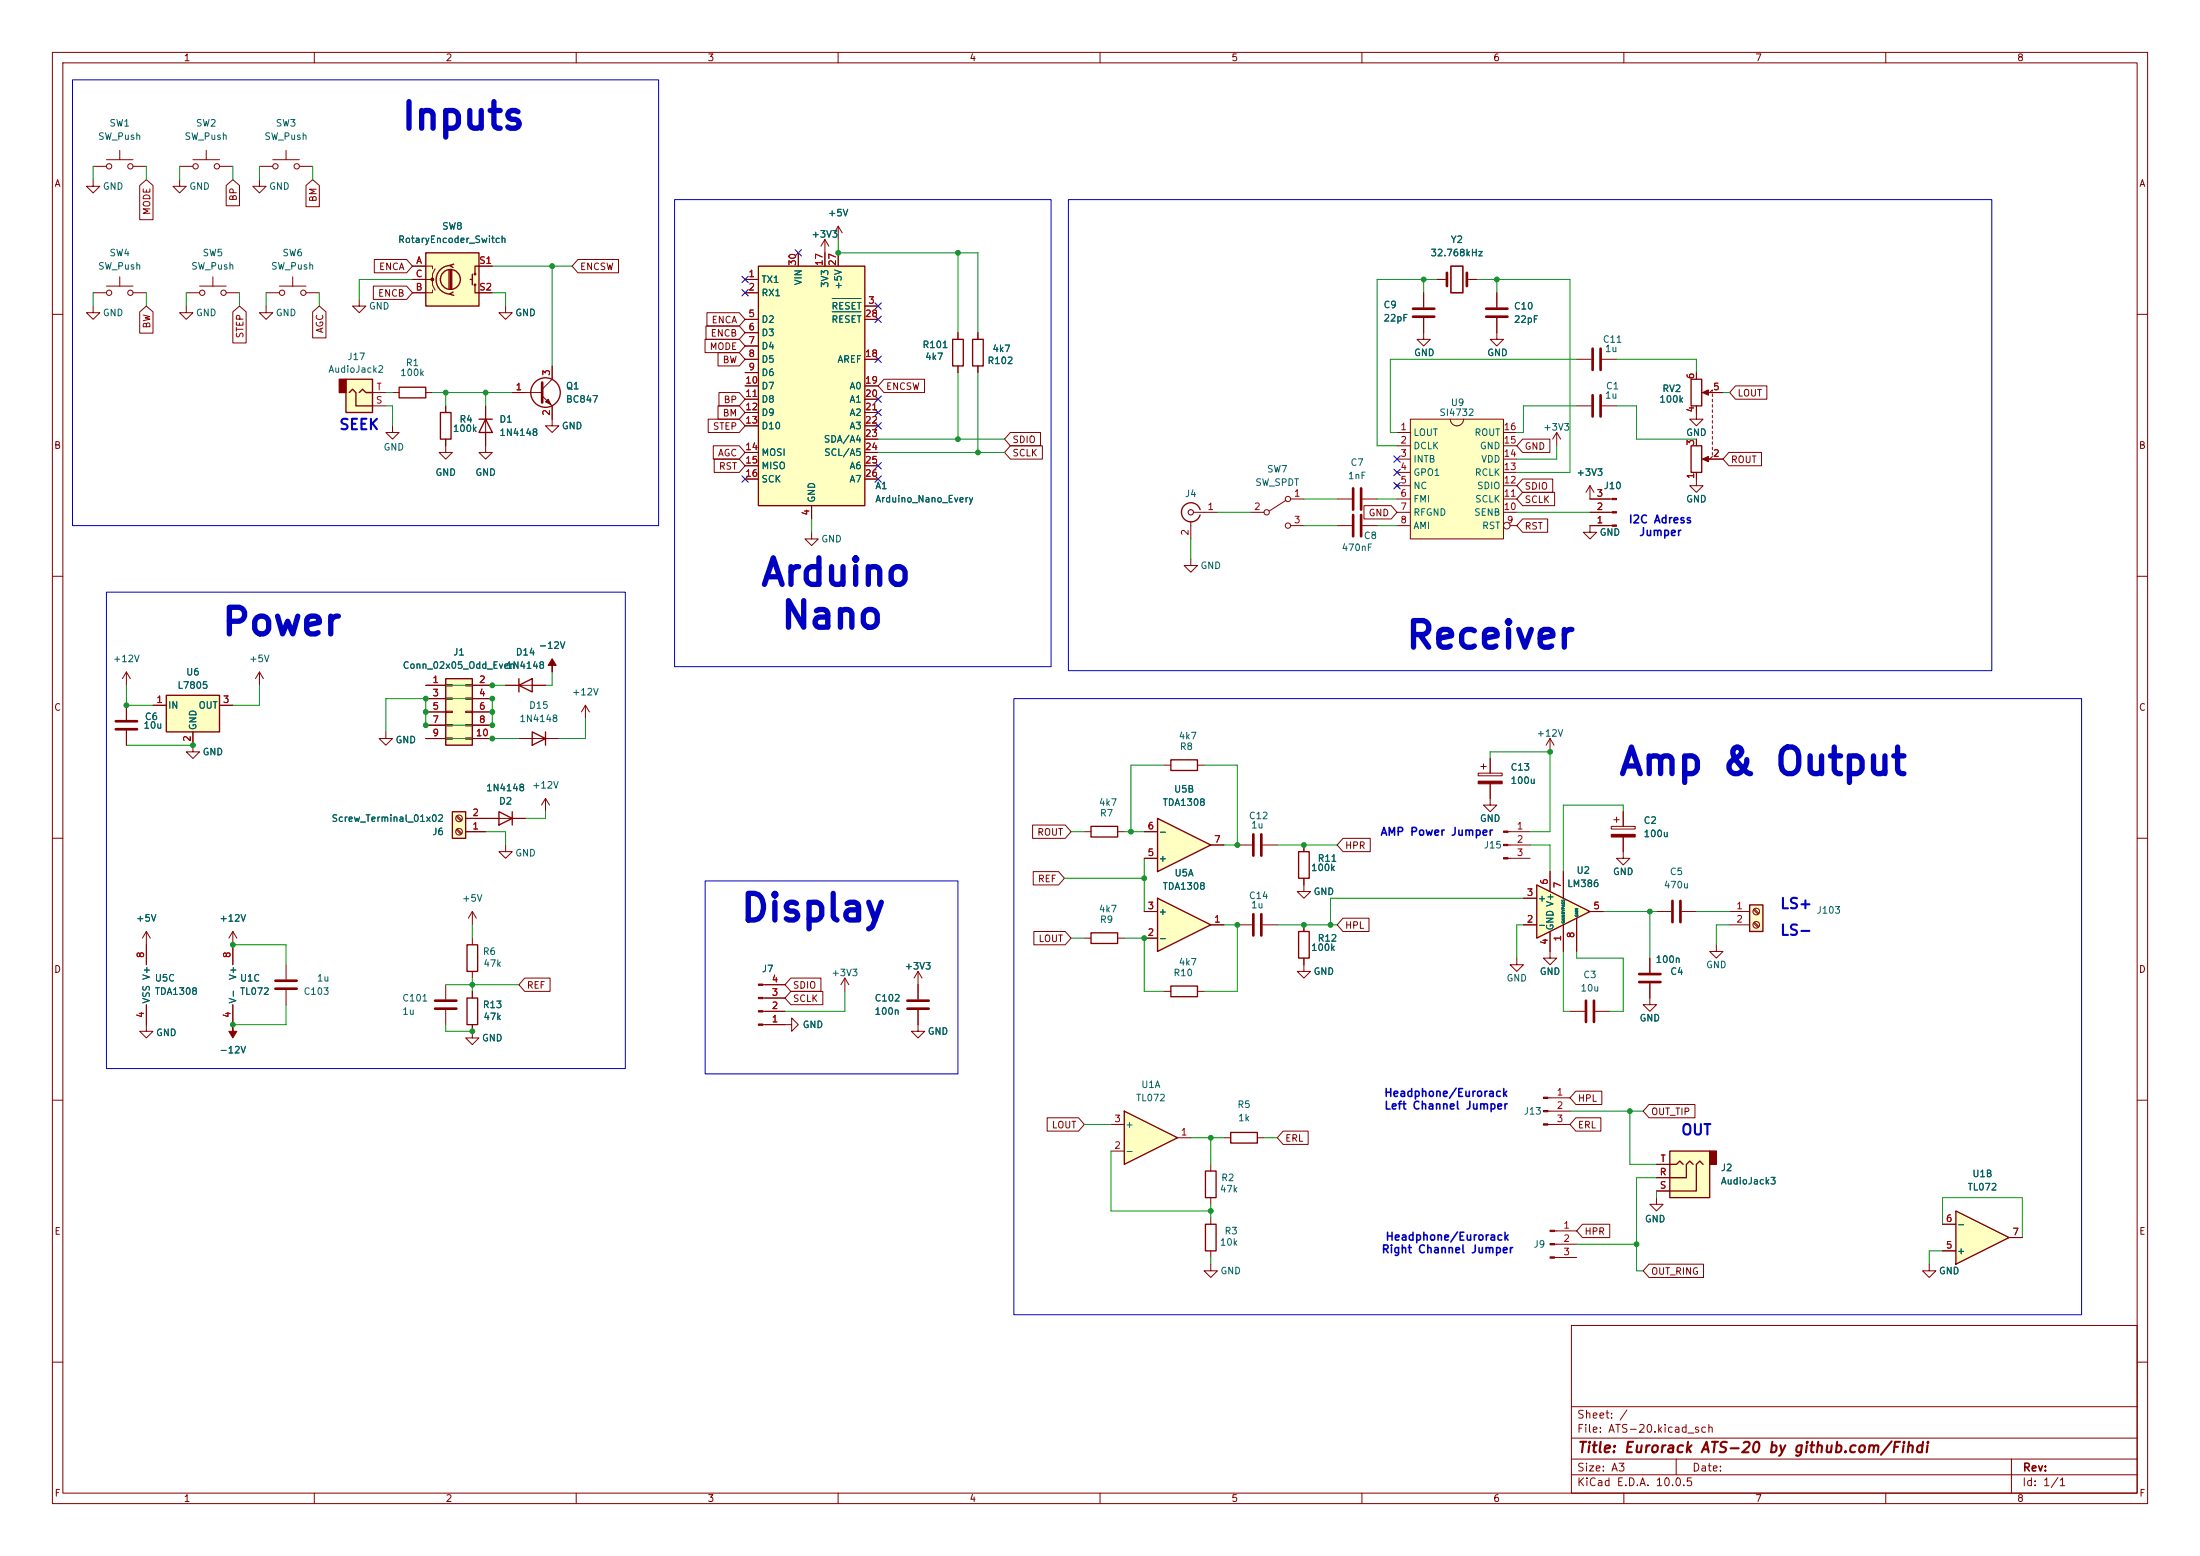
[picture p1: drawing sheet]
<svg xmlns="http://www.w3.org/2000/svg" width="420mm" height="297mm" viewBox="0 0 420 297" stroke-linecap="round" stroke-linejoin="round" font-family="sans-serif">
<g fill="none" stroke="#840000" stroke-width=".19">
<path d="M10 10h400v277h-400zM12 12h396v273h-396zM60 10v2M110 10v2M160 10v2M210 10v2M260 10v2M310 10v2M360 10v2M17.8 31.8h2.5M20.3 30.5h5.1M22.9 28.7v1.8"/>
<path d="M25.4 31.8h2.5M49.5 31.8h2.6M52.1 30.5h5M54.6 28.7v1.8M57.1 31.8h2.6M50.8 55.9h2.5M53.3 54.6h5.1M55.9 52.8v1.8M58.4 55.9h2.6M10 60h2M408 60h2M10 110h2"/>
<path d="M408 110h2M10 160h2M408 160h2M248.9 161.3v1.3M248.9 167.6v1.3M175.3 188v2.8M175.3 192.8v2.8M10 210h2M408 210h2M300 253h108v32h-108zM10 260h2M300 278.5h108"/>
<path d="M300 274.5h108M300 268.5h108M320 278.5v3M384 278.5v6.5M408 260h2M60 285v2M110 285v2M160 285v2M210 285v2M260 285v2M300 281.5h108M310 285v2"/>
<path d="M360 285v2"/>
<circle cx="20.8" cy="31.8" r=".51"/>
<circle cx="24.9" cy="31.8" r=".51"/>
<circle cx="52.6" cy="31.8" r=".51"/>
<circle cx="56.6" cy="31.8" r=".51"/>
<circle cx="53.8" cy="55.9" r=".51"/>
<circle cx="57.9" cy="55.9" r=".51"/>
</g>
<path d="M173.2 192.5h4.1M173.2 191h4.1" fill="none" stroke="#840000" stroke-width=".51"/>
<path d="M247.9 162.6h2v5h-2z" fill="none" stroke="#840000" stroke-width=".25"/>
<path d="M81.3 48.3h10.1v10.1h-10.1z" fill="#ffffc2"/>
<g fill="none" stroke="#840000" stroke-width=".25">
<path d="M81.3 48.3h10.1v10.1h-10.1zM85.7 51.6v3.5M86 50.7a2.73 2.73 0 0 0-2.7 2.7 2.73 2.73 0 0 0 2.7 2.7M86 51.6v3.5M86.2 51.6v3.5M86.5 55.8l-.6 .3 .7 .3M86.6 50.4l-.7 .3 .6 .4M89.8 53.3h.4M90.2 52.3v2.1M90.7 54.4v1.5h.7M91.4 50.8h-.7v1.5"/>
<circle cx="86" cy="53.3" r="1.9"/>
<circle cx="90.7" cy="54.4" r=".13"/>
<circle cx="90.7" cy="52.3" r=".13"/>
</g>
<g fill="none" stroke="#840000" stroke-width=".19">
<path d="M78.7 50.8h3.8v.5M78.7 53.3h3.8v1.1l.6 1M82.5 55.4v.5h-3.8M83.1 51.3l-.6 1v1h-.5M91.4 50.8h2.6M91.4 55.9h2.6M24.1 128.3l-.7 1.2M24.1 128.3l.8 1.2M24.1 128.3v2.5M24.1 134.6v2.8M24.1 139.4v2.8M111.8 134.6l-.8 1.3"/>
<path d="M111.8 134.6l.7 1.3M111.8 134.6v2.6M96.5 161.3v1.3h1.3l-1.3 1.2-1.3-1.2h1.3M236.2 176.5h2.8M241 176.5h2.8M248.9 168.9v1.3h1.3l-1.3 1.3-1.3-1.3h1.3M248.9 184.2v1.2h1.3l-1.3 1.3-1.3-1.3h1.3"/>
</g>
<circle cx="82.5" cy="53.3" r=".25" fill="#840000" stroke="#840000" stroke-width=".19"/>
<path d="M22.1 137.7h4.1M22.1 139.2h4.1M239.3 174.5v4.1M240.8 174.5v4.1" fill="none" stroke="#840000" stroke-width=".51"/>
<path d="M31.7 132.7h10.2v7h-10.2z" fill="#ffffc2"/>
<path d="M31.7 132.7h10.2v7h-10.2zM101.6 139.7l2.5 1.3-2.5 1.2zM104.1 139.7v2.5M95.2 154.9l2.6 1.3-2.6 1.3zM97.8 154.9v2.6M247.9 177.8h2v5.1h-2z" fill="none" stroke="#840000" stroke-width=".25"/>
<path d="M29.2 134.6h2.5M36.8 139.7v2.5M41.9 134.6h2.5M92.7 156.2h7.6M99.1 141h7.6M104.1 152.4l-.7 1.3M104.1 152.4l.8 1.3M104.1 152.4v2.5M248.9 176.5v1.3M309.9 162.6v1.2h1.2l-1.2 1.3-1.3-1.3h1.3M248.9 182.9v1.3" fill="none" stroke="#840000" stroke-width=".19"/>
<path d="M373.4 231.1l10.1 5.1-10.1 5.1z" fill="#ffffc2"/>
<path d="M84.1 78.7h2v5.1h-2zM223.5 145h5.1v2.1h-5.1zM89.2 190.5h2v5.1h-2zM373.4 231.1l10.1 5.1-10.1 5.1z" fill="none" stroke="#840000" stroke-width=".25"/>
<g fill="none" stroke="#840000" stroke-width=".19">
<path d="M17.8 55.9h2.5M20.3 54.6h5.1M22.9 52.8v1.8M25.4 55.9h2.5M85.1 77.5v1.2M74.9 81.3v1.3h1.3l-1.3 1.2-1.2-1.2h1.2M85.1 83.8v2.6h1.3l-1.3 1.2-1.3-1.2h1.3M92.7 85.1v1.3h1.3l-1.3 1.2-1.3-1.2h1.3M222.2 146.1h1.3M228.6 146.1h1.3M287.9 158.8h4.2M287.9 161.3h4.2"/>
<path d="M287.9 163.8h4.2M90.2 195.6v2.5h1.2l-1.2 1.3-1.3-1.3h1.3M90.2 189.2v1.3M145.6 195.6h5.5v-1.3l1.3 1.3-1.3 1.3v-1.3M145.6 193h4.3M145.6 190.5h4.3M145.6 188h4.3M161.3 186.7l-.8 1.3M161.3 186.7l.8 1.3M161.3 186.7v2.5M175.3 195.6v1.3h1.2l-1.2 1.2-1.3-1.2h1.3M175.3 185.4l-.8 1.3"/>
<path d="M175.3 185.4l.7 1.3M175.3 185.4v2.6M315 187.7v4.1h1.2l-1.2 1.2-1.3-1.2h1.3M315 182.9v2.8M327.7 180.3v1.3h1.2l-1.2 1.3-1.3-1.3h1.3M370.8 238.8h2.6M370.8 233.7h2.6M383.5 236.2h2.6"/>
<circle cx="20.8" cy="55.9" r=".51"/>
<circle cx="24.9" cy="55.9" r=".51"/>
</g>
<g fill="#840000" stroke="#840000" stroke-width=".19">
<path d="M144.8 195.5h.8v.2h-.8z"/>
<path d="M144.8 192.9h.8v.3h-.8z"/>
<path d="M144.8 190.4h.8v.2h-.8z"/>
<path d="M144.8 187.8h.8v.3h-.8z"/>
<path d="M287 158.6h.9v.3h-.9z"/>
<path d="M287 161.2h.9v.2h-.9z"/>
<path d="M287 163.7h.9v.3h-.9z"/>
</g>
<path d="M312.9 187.5h4.1M312.9 185.9h4.1" fill="none" stroke="#840000" stroke-width=".51"/>
<path d="M293.4 168.9l10.1 5.1-10.1 5.1z" fill="#ffffc2"/>
<path d="M208.3 178.1h5.1v2h-5.1zM293.4 168.9l10.1 5.1-10.1 5.1z" fill="none" stroke="#840000" stroke-width=".25"/>
<path d="M34.3 34.3v1.3h1.3l-1.3 1.2-1.3-1.2h1.3M17.8 58.4v1.3h1.2l-1.2 1.3-1.3-1.3h1.3M207 179.1h1.3M213.4 179.1h1.2M290.8 176.5h2.6M290.8 171.5h2.6M295.9 166.4v3.8M295.9 177.8v3.8M298.4 166.4v5.1M298.4 176.5v5.1M301 175.3v6.3M303.5 174h2.6" fill="none" stroke="#840000" stroke-width=".19"/>
<path d="M221 171.5l10.1 5-10.1 5.1z" fill="#ffffc2"/>
<path d="M221 171.5l10.1 5-10.1 5.1zM223.5 188.2h5.1v2h-5.1zM230.1 223.5h2.1v5.1h-2.1z" fill="none" stroke="#840000" stroke-width=".25"/>
<g fill="none" stroke="#840000" stroke-width=".19">
<path d="M35.6 58.4v1.3h1.2l-1.2 1.3-1.3-1.3h1.3M35.6 55.9h2.5M38.1 54.6h5.1M40.6 52.8v1.8M43.2 55.9h2.5M50.8 58.4v1.3h1.3l-1.3 1.3-1.3-1.3h1.3M218.4 179.1h2.6M218.4 174h2.6M231.1 176.5h2.6M222.2 189.2h1.3M228.6 189.2h1.3M231.1 222.2v1.3"/>
<path d="M231.1 228.6v1.3"/>
<circle cx="38.6" cy="55.9" r=".51"/>
<circle cx="42.7" cy="55.9" r=".51"/>
</g>
<path d="M214.6 212.1l10.2 5.1-10.2 5z" fill="#ffffc2"/>
<path d="M214.6 212.1l10.2 5.1-10.2 5z" fill="none" stroke="#840000" stroke-width=".25"/>
<path d="M212.1 219.7h2.5M212.1 214.6h2.5M224.8 217.2h2.5" fill="none" stroke="#840000" stroke-width=".19"/>
<path d="M66 72.4h5.1v6.3h-5.1z" fill="#ffffc2"/>
<path d="M64.8 72.4h1.2v2.5h-1.2z" fill="#840000" stroke="#840000" stroke-width=".25"/>
<path d="M66 72.4h5.1v6.3h-5.1zM66.7 74.9l.6-.6 .6 .6v2.6h3.2M68.6 74.9l.6-.6 .6 .6h1.3M76.2 73.9h5.1v2h-5.1zM229.1 97.3a1.81 1.81 0 0 0-2.8-1 1.81 1.81 0 0 0 0 2.9 1.81 1.81 0 0 0 2.8-.9" fill="none" stroke="#840000" stroke-width=".25"/>
<g fill="none" stroke="#840000" stroke-width=".19">
<path d="M17.8 34.3v1.3h1.2l-1.2 1.2-1.3-1.2h1.3M68.6 57.2v1.2h1.2l-1.2 1.3-1.3-1.3h1.3M96.5 58.4v1.3h1.3l-1.3 1.3-1.3-1.3h1.3M71.1 77.5h2.6M71.1 74.9h2.6M74.9 74.9h1.3M81.3 74.9h1.2M227.3 99.6v3.3M227.8 97.8h4.6M238.8 97.8h2.5M245.5 95.5l-3.2 2M246.4 95.3h2.5"/>
<path d="M227.3 106.7v1.3h1.3l-1.3 1.2-1.2-1.2h1.2M246.4 100.3h2.5M284.5 152.4v1.3h1.2l-1.2 1.2-1.3-1.2h1.3M307.6 157.7h4.6v.5h-4.6zM308.1 156.5h1M308.6 156v1M309.9 154.9v2.8M309.9 159.8v2.8M316.2 174h2.8M321.1 174h2.7"/>
<circle cx="241.8" cy="97.8" r=".51"/>
<circle cx="245.9" cy="95.3" r=".51"/>
<circle cx="245.9" cy="100.3" r=".51"/>
</g>
<circle cx="227.3" cy="97.8" r=".51" fill="none" stroke="#840000" stroke-width=".2"/>
<g fill="#840000" stroke="#840000" stroke-width=".19">
<path d="M105.4 125.7l.8 1.3h-.8v1.3v-1.3h-.8z"/>
<path d="M307.6 159.3h4.6v.5h-4.6z"/>
</g>
<path d="M319.3 172v4M320.8 172v4" fill="none" stroke="#840000" stroke-width=".51"/>
<path d="M85.1 129.5h5.1v12.7h-5.1z" fill="#ffffc2"/>
<path d="M91.4 80h2.6M92.7 80l1.3 2.6h-2.6zM85.1 129.5h5.1v12.7h-5.1z" fill="none" stroke="#840000" stroke-width=".25"/>
<g fill="none" stroke="#840000" stroke-width=".19">
<path d="M92.7 77.5v7.6M81.3 130.8h3.8M81.3 133.4h3.8M81.3 135.9h3.8M81.3 138.4h3.8M85.1 130.7h1.3v.2h-1.3zM85.1 133.2h1.3v.3h-1.3zM85.1 135.8h1.3v.2h-1.3zM85.1 138.3h1.3v.3h-1.3zM88.9 130.7h1.3v.2h-1.3zM88.9 133.2h1.3v.3h-1.3zM88.9 135.8h1.3v.2h-1.3z"/>
<path d="M88.9 138.3h1.3v.3h-1.3zM90.2 130.8h3.8M90.2 133.4h3.8M90.2 135.9h3.8M90.2 138.4h3.8M81.3 141h3.8M85.1 140.8h1.3v.3h-1.3zM88.9 140.8h1.3v.3h-1.3zM90.2 141h3.8M282.2 147.6h4.6v.5h-4.6zM282.7 146.3h1M283.2 145.8v1"/>
<path d="M284.5 144.8v2.8M284.5 149.6v2.8"/>
</g>
<path d="M282.2 149.1h4.6v.5h-4.6z" fill="#840000" stroke="#840000" stroke-width=".19"/>
<path d="M144.8 50.8h20.3v45.7h-20.3z" fill="#ffffc2"/>
<path d="M144.8 50.8h20.3v45.7h-20.3zM208.3 157.7h5.1v2.1h-5.1z" fill="none" stroke="#840000" stroke-width=".25"/>
<g fill="none" stroke="#840000" stroke-width=".19">
<path d="M142.2 53.3h2.6M142.2 55.9h2.6M152.4 48.3v2.5M157.5 48.3v2.5M160 48.3v2.5M165.1 58.4h2.5M142.2 61h2.6M142.2 63.5h2.6M142.2 66h2.6M142.2 68.6h2.6M142.2 71.1h2.6M142.2 73.7h2.6"/>
<path d="M142.2 76.2h2.6M142.2 78.7h2.6M165.1 61h2.5M165.1 68.6h2.5M165.1 73.7h2.5M165.1 76.2h2.5M165.1 78.7h2.5M142.2 81.3h2.6M142.2 86.4h2.6M142.2 88.9h2.6M142.2 91.4h2.6M154.9 96.5v2.6"/>
<path d="M165.1 81.3h2.5M165.1 86.4h2.5M165.1 88.9h2.5M165.1 91.4h2.5M165.1 83.8h2.5M207 158.8h1.3M213.4 158.8h1.2"/>
</g>
<path d="M158.9 57h5.5M158.9 59.5h5.5" fill="none" stroke="#006464" stroke-width=".19"/>
<path d="M221 156.2l10.1 5.1-10.1 5.1z" fill="#ffffc2"/>
<path d="M181.9 64.8h2v5.1h-2zM185.7 64.8h2v5.1h-2zM221 156.2l10.1 5.1-10.1 5.1z" fill="none" stroke="#840000" stroke-width=".25"/>
<g fill="none" stroke="#840000" stroke-width=".19">
<path d="M157.5 45.7l-.8 1.3M157.5 45.7l.7 1.3M157.5 45.7v2.6M160 43.2l-.7 1.3M160 43.2l.8 1.3M160 43.2v2.5M274.3 53.3h1.9M280 53.3h1.9M182.9 63.5v1.3M182.9 69.9v1.2M186.7 63.5v1.3M186.7 69.9v1.2"/>
<path d="M154.9 101.6v1.3h1.3l-1.3 1.2-1.2-1.2h1.2M255.3 100.3h2.8M260.1 100.3h2.8M218.4 158.8h2.6M218.4 163.8h2.6M231.1 161.3h2.6M368.3 241.3v1.3h1.3l-1.3 1.2-1.3-1.2h1.3"/>
</g>
<path d="M276.2 52.1v2.5M280 52.1v2.5M258.3 98.3v4.1M259.8 98.3v4.1" fill="none" stroke="#840000" stroke-width=".51"/>
<path d="M277 50.8h2.3v5.1h-2.3z" fill="none" stroke="#840000" stroke-width=".3"/>
<path d="M269.2 80h17.8v22.9h-17.8z" fill="#ffffc2"/>
<g fill="none" stroke="#840000" stroke-width=".19">
<path d="M271.8 55.9v2.8M271.8 60.7v2.8M323.8 71.1v1.3M323.8 77.5v1.2M325.4 74.9h3.5M326.9 74.7v-.3l-.5 .5M326.9 75.2v.5M326.9 76.2v.5M326.9 77.2v.5M326.9 78.2v.5M326.9 79.2v.6M255.3 95.3h2.8"/>
<path d="M260.1 95.3h2.8M266.3 92.3l.8 .8M266.7 82.6h2.5M266.7 85.1h2.5M266.7 87.6h2.5M266.7 90.2h2.5M266.7 92.7h2.5M266.7 95.3h2.5M266.7 97.8h2.5M267.1 92.3l-.8 .8M269.2 80h17.8v22.9h-17.8zM276.9 80a1.27 1.27 0 0 0 1.2 1.3 1.27 1.27 0 0 0 1.3-1.3"/>
<path d="M287 82.6h2.6M287 85.1h2.6M287 87.6h2.6M287 90.2h2.6M287 92.7h2.6M287 95.3h2.6M287 97.8h2.6M303.5 92.7l-.7 1.3M303.5 92.7l.8 1.3M303.5 92.7v2.6M323.8 90.2v2.5h-1.2l1.2 1.3 1.3-1.3h-1.3M323.8 83.8v1.3"/>
<path d="M325.4 87.6h3.5M326.9 87.1l-.5 .5M326.9 80.3v.5M326.9 81.3v.5M326.9 82.3v.5M326.9 83.3v.5M326.9 84.3v.5M326.9 85.3v.6M326.9 86.4v.5M266.7 100.3h2.5M288.3 100.3h1.3M236.2 161.3h2.8"/>
<path d="M241 161.3h2.8M231.1 241.3v1.3h1.3l-1.3 1.2-1.2-1.2h1.2"/>
<circle cx="287.7" cy="100.3" r=".63"/>
</g>
<path d="M269.7 58.9h4.1M269.7 60.5h4.1M258.3 93.2v4.1M259.8 93.2v4.1M239.3 159.3v4M240.8 159.3v4" fill="none" stroke="#840000" stroke-width=".51"/>
<path d="M322.8 72.4h2.1v5.1h-2.1zM322.8 85.1h2.1v5.1h-2.1z" fill="none" stroke="#840000" stroke-width=".25"/>
<g fill="#840000" stroke="#840000" stroke-width=".19">
<path d="M325 87.6l1.1-.5v1z"/>
<path d="M325 74.9l1.1-.5v1z"/>
</g>
<path d="M86.4 154.9h2.5v5.1h-2.5z" fill="#ffffc2"/>
<g fill="none" stroke="#840000" stroke-width=".25">
<path d="M99.1 130.8l2.5-1.3v2.6zM99.1 129.5v2.6M86.4 154.9h2.5v5.1h-2.5zM89.2 180.3h2v5.1h-2z"/>
<circle cx="104.1" cy="74.9" r="2.82"/>
</g>
<g fill="none" stroke="#840000" stroke-width=".19">
<path d="M34.3 31.8h2.5M36.8 30.5h5.1M39.4 28.7v1.8M41.9 31.8h2.5M97.8 74.9h5.7M103.5 75.6l1.9 1.9v3.8h1.3l-1.3 1.3-1.3-1.3h1.3M105.4 69.9v2.5l-1.9 1.9M303.5 97.8h4.2M303.5 95.3h4.2M307.7 100.3h-4.2v1.3h1.3l-1.3 1.3-1.2-1.3h1.2M49.5 128.3l-.7 1.2M49.5 128.3l.8 1.2"/>
<path d="M49.5 128.3v2.5M73.7 139.7v1.3h1.2l-1.2 1.2-1.3-1.2h1.3M96.5 130.8h7.6M36.8 142.2v1.3h1.3l-1.3 1.3-1.2-1.3h1.2M87.1 158.4l.9 .9M87.1 155.9l.9 .8M87.3 158.2l.9 .9M87.3 155.7l.9 .8M88.9 158.8h3.8M88.9 156.2h3.8M295.9 141l-.8 1.2M295.9 141l.8 1.2"/>
<path d="M295.9 141v2.5M27.9 177.8l-.7 1.3M27.9 177.8l.8 1.3M27.9 177.8v6.4M44.4 177.8l-.7 1.3M44.4 177.8l.8 1.3M44.4 177.8v6.4M90.2 174v2.5M90.2 179.1v1.2M90.2 174l-.8 1.3M90.2 174l.7 1.3M27.9 191.8v5.1h1.3l-1.3 1.2-1.2-1.2h1.2"/>
<path d="M44.4 191.8v3.8M54.6 184.2v2.7M54.6 189v2.8M85.1 188v2.8M85.1 192.8v2.8M90.2 185.4v1.3"/>
<circle cx="37.3" cy="31.8" r=".51"/>
<circle cx="41.4" cy="31.8" r=".51"/>
<circle cx="87.6" cy="156.2" r=".63"/>
<circle cx="87.6" cy="158.7" r=".63"/>
</g>
<path d="M103.5 73v3.8M52.6 187.2h4M52.6 188.7h4M83.1 192.5h4M83.1 191h4" fill="none" stroke="#840000" stroke-width=".51"/>
<g fill="#840000" stroke="#840000" stroke-width=".19">
<path d="M44.4 195.6v1.3h.8l-.8 1.2-.7-1.2h.7z"/>
<path d="M104.1 76.7l.5-.5 .6 1z"/>
<path d="M307.7 100.2h.9v.3h-.9z"/>
<path d="M307.7 97.7h.9v.2h-.9z"/>
<path d="M307.7 95.1h.9v.3h-.9z"/>
</g>
<path d="M334 172.7h2.5v5.1h-2.5z" fill="#ffffc2"/>
<path d="M334 172.7h2.5v5.1h-2.5z" fill="none" stroke="#840000" stroke-width=".25"/>
<g fill="none" stroke="#840000" stroke-width=".19">
<path d="M49.5 34.3v1.3h1.3l-1.3 1.2-1.2-1.2h1.2M330.2 174h3.8M330.2 176.5h3.8M334.7 173.7l.9 .8M334.7 176.2l.9 .8M334.9 173.5l.9 .8M334.9 176l.9 .9"/>
<circle cx="335.3" cy="176.5" r=".63"/>
<circle cx="335.3" cy="174" r=".63"/>
</g>
<path d="M318.8 219.7h7.6v8.9h-7.6z" fill="#ffffc2"/>
<path d="M326.4 219.7h1.3v2.5h-1.3z" fill="#840000" stroke="#840000" stroke-width=".25"/>
<path d="M234.9 216.2h5.1v2h-5.1zM318.8 219.7h7.6v8.9h-7.6zM230.1 233.7h2.1v5.1h-2.1zM318.8 222.2h1.2l.7-.6 .6 .6M323.2 222.2l-.6-.6-.7 .6v2.6h-3.1M325.1 222.2l-.6-.6-.7 .6v5.1h-5" fill="none" stroke="#840000" stroke-width=".25"/>
<g fill="none" stroke="#840000" stroke-width=".19">
<path d="M26.7 35.4l1.2-1.1 1.3 1.1v6.5h-2.5zM43.2 35.4l1.2-1.1 1.3 1.1v3.9h-2.5zM58.4 35.4l1.3-1.1 1.3 1.1v4.1h-2.6zM26.7 59.5l1.2-1.1 1.3 1.1v4.1h-2.5zM44.4 59.5l1.3-1.1 1.3 1.1v6h-2.6zM59.7 59.5l1.3-1.1 1.2 1.1v5h-2.5zM71.3 54.6h6.3l1.1 1.3-1.1 1.3h-6.3zM71.5 49.5h6.1l1.1 1.3-1.1 1.3h-6.1zM78.7 50.8h2.6M78.7 55.9h2.6M78.7 53.3h2.6M91.4 50.8h2.6"/>
<path d="M91.4 55.9h2.6M110.3 49.5h7.8v2.6h-7.8l-1.1-1.3zM135 59.7h6.1l1.1 1.3-1.1 1.2h-6.1zM142.2 55.9h2.6M142.2 53.3h2.6M152.4 48.3v2.5M157.5 48.3v2.5M160 48.3v2.5M165.1 58.4h2.5M271.8 55.9v2.8M274.3 53.3h1.3M280.7 53.3h1.2"/>
<path d="M285.7 55.9v2.8M85.1 77.5v1.2M92.7 77.5v2.5M97.8 74.9h2.5M105.4 69.9v2.5M105.4 77.5v2.5M134.6 64.8h6.5l1.1 1.2-1.1 1.3h-6.5zM134.8 62.2h6.3l1.1 1.3-1.1 1.3h-6.3zM137.1 67.3h4l1.1 1.3-1.1 1.3h-4zM137.1 77.5h4l1.1 1.2-1.1 1.3h-4zM137.3 74.9h3.8l1.1 1.3-1.1 1.3h-3.8zM142.2 68.6h2.6"/>
<path d="M142.2 61h2.6M142.2 63.5h2.6M142.2 66h2.6M142.2 71.1h2.6M142.2 73.7h2.6M142.2 76.2h2.6M142.2 78.7h2.6M165.1 68.6h2.5M165.1 61h2.5M165.1 73.7h2.5M165.1 76.2h2.5M165.1 78.7h2.5"/>
<path d="M168.8 72.4h7.7v2.5h-7.7l-1.2-1.2zM182.9 63.5v1.3M182.9 69.9v1.2M186.7 63.5v1.3M186.7 69.9v1.2M271.8 60.7v4.1h1.2l-1.2 1.2-1.3-1.2h1.3M285.7 60.7v4.1h1.3l-1.3 1.2-1.2-1.2h1.2M301 77.5h2.8M301 68.6h2.8M305.8 77.5h2.8M305.8 68.6h2.8M323.8 77.5v2.5h-1.2l1.2 1.3 1.3-1.3h-1.3"/>
<path d="M323.8 71.1v1.3M326.4 74.9h2.5M331.3 73.7h6v2.5h-6l-1.1-1.3zM85.1 83.8v1.3M92.7 82.6v2.5M135.2 80h5.9l1.1 1.3-1.1 1.3h-5.9zM136.2 85.1h4.9l1.1 1.3-1.1 1.2h-4.9zM136.3 87.6h4.8l1.1 1.3-1.1 1.3h-4.8zM142.2 81.3h2.6M142.2 86.4h2.6M142.2 88.9h2.6M142.2 91.4h2.6"/>
<path d="M154.9 96.5v2.6M165.1 81.3h2.5M165.1 86.4h2.5M165.1 88.9h2.5M165.1 91.4h2.5M165.1 83.8h2.5M192.9 82.5h5.7v2.6h-5.7l-1.1-1.3zM192.9 85.1h6.1v2.5h-6.1l-1.1-1.2zM260.4 96.5h5.2l1.1 1.3-1.1 1.3h-5.2zM290.7 91.4h5.7v2.6h-5.7l-1.1-1.3zM290.7 99.1h4.8v2.5h-4.8l-1.1-1.3zM290.7 83.8h5.2v2.6h-5.2l-1.1-1.3z"/>
<path d="M290.7 94h6.1v2.5h-6.1l-1.1-1.2zM297.2 82.6l-.8 1.2M297.2 82.6l.7 1.2M297.2 82.6v2.5M303.5 97.8h3.8M303.5 95.3h3.8M323.8 83.8v1.3M323.8 90.2v1.2M326.4 87.6h2.5M330 86.4h6.3v2.5h-6.3l-1.1-1.3zM303.5 100.3h3.8M24.1 134.6v2.8"/>
<path d="M24.1 139.4v2.8M29.2 134.6h2.5M36.8 139.7v2.5M41.9 134.6h2.5M81.3 130.8h3.8M81.3 133.4h3.8M81.3 135.9h3.8M81.3 138.4h3.8M90.2 130.8h3.8M90.2 133.4h3.8M90.2 135.9h3.8M90.2 138.4h3.8"/>
<path d="M96.5 130.8h2.6M101.6 130.8h2.5M81.3 141h3.8M88.9 156.2h6.3M88.9 158.8h3.8M90.2 141h3.8M97.8 156.2h2.5M197.1 157.5h6.3l1.1 1.3-1.1 1.2h-6.3zM218.4 158.8h2.6M284.5 144.8v2.8M284.5 149.6v2.8M309.9 154.9v2.8"/>
<path d="M309.9 159.8v2.8M197.2 166.4h4.9l1.1 1.2-1.1 1.3h-4.9zM197.4 177.8h6l1.1 1.3-1.1 1.2h-6zM218.4 163.8h2.6M218.4 174h2.6M218.4 179.1h2.6M231.1 161.3h2.6M231.1 176.5h2.6M248.9 161.3v1.3M248.9 167.6v1.3M248.9 176.5v1.3M256.4 160h5.2v2.6h-5.2l-1.1-1.3z"/>
<path d="M256.4 175.3h4.9v2.5h-4.9l-1.1-1.3zM290.8 176.5h2.6M290.8 171.5h2.6M295.9 177.8v5.1h1.3l-1.3 1.3-1.3-1.3h1.3M295.9 166.4v3.8M298.4 166.4v5.1M298.4 176.5v5.1M301 175.3v6.3M303.5 174h2.6M27.9 180.3v3.9M27.9 191.8v3.8M44.4 180.3v3.9"/>
<path d="M44.4 191.8v3.8M90.2 189.2v1.3M90.2 195.6v1.3M100.2 186.7h4.8v2.5h-4.8l-1.1-1.2zM146 193h3.9M146 195.6h3.9M146 190.5h3.9M146 188h3.9M151 186.7h5.7v2.5h-5.7l-1.1-1.2zM151 189.2h6.1v2.6h-6.1l-1.1-1.3zM175.3 188v2.8M175.3 192.8v2.8"/>
<path d="M248.9 182.9v1.3M289.6 182.9v1.3h1.2l-1.2 1.2-1.3-1.2h1.3M299.7 193h2.8M304.5 193h2.8M315 182.9v2.8M315 187.7v2.8M199.9 213.4h6l1.1 1.2-1.1 1.3h-6zM233.7 217.2h1.2M240 217.2h1.3M245 215.9h4.7v2.5h-4.7l-1.2-1.2zM295.5 209.6h4.2M295.5 212.1h4.2"/>
<path d="M295.5 214.6h4.2M300.8 213.4h4.8v2.5h-4.8l-1.1-1.3zM300.8 208.3h5v2.5h-5l-1.1-1.2zM314.8 210.8h8.8v2.6h-8.8l-1.1-1.3zM231.1 232.4v1.3M231.1 238.8v1.2M296.8 234.9h4.2M296.8 237.5h4.2M302.1 233.7h5.2v2.5h-5.2l-1.1-1.3zM316.2 228.6v1.3h-1.2l1.2 1.2 1.3-1.2h-1.3M316.2 224.8h2.6M316.2 227.3h2.6"/>
<path d="M316.2 222.2h2.6M370.8 238.8h2.6M370.8 233.7h2.6M383.5 236.2h2.6M296.8 240h4.2M314.8 241.3h10.4v2.5h-10.4l-1.1-1.2z"/>
</g>
<path d="M283.7 58.9h4.1M283.7 60.5h4.1M304 66.5v4.1M304 75.4v4.1M305.6 66.5v4.1M305.6 75.4v4.1M302.8 191v4.1M304.3 191v4.1" fill="none" stroke="#840000" stroke-width=".51"/>
<g fill="#840000" stroke="#840000" stroke-width=".19">
<path d="M295.9 234.8h.9v.3h-.9z"/>
<path d="M295.9 237.4h.9v.2h-.9z"/>
<path d="M295.9 239.9h.9v.3h-.9z"/>
<path d="M294.6 209.4h.9v.3h-.9z"/>
<path d="M294.6 212h.9v.2h-.9z"/>
<path d="M294.6 214.5h.9v.3h-.9z"/>
</g>
<g fill="none" stroke="#009600" stroke-width=".19">
<path d="M17.8 31.8v2.5M27.9 31.8v2.5M34.3 31.8v2.5M44.4 31.8v2.5M49.5 31.8v2.5M59.7 31.8v2.5M17.8 55.9v2.5M27.9 55.9v2.5M35.6 55.9v2.5M45.7 55.9v2.5M50.8 55.9v2.5M61 55.9v2.5"/>
<path d="M78.7 53.3h-10.1v3.9M94 50.8h15.2M94 55.9h2.5v2.5M105.4 50.8v19.1M160 45.7v2.6h26.7v15.2M182.9 48.3v15.2M271.8 53.3v2.6M274.3 53.3h-11.4v31.8h3.8M281.9 53.3h17.8v36.9h-10.1M285.7 53.3v2.6M73.7 77.5h1.2v3.8M73.7 74.9h1.2"/>
<path d="M82.5 74.9h15.3M85.1 74.9v2.6M92.7 74.9v2.6M182.9 71.1v12.7M186.7 71.1v15.3M301 68.6h-35.6v14h1.3M301 77.5h-10.2v5.1h-1.2M308.6 77.5h3.8v6.3h11.4M308.6 68.6h15.2v2.5M328.9 74.9h1.3M154.9 99.1v2.5M167.6 86.4h24.2"/>
<path d="M167.6 83.8h24.2M232.4 97.8h6.4M248.9 95.3h6.4M262.9 95.3h3.8M289.6 97.8h13.9M297.2 85.1v2.5h-7.6M227.3 102.9v3.8M248.9 100.3h6.4M262.9 100.3h3.8M24.1 130.8v3.8h5.1M49.5 130.8v3.8h-5.1M81.3 133.4v5h12.7v-5h-20.3v6.3"/>
<path d="M81.3 130.8h15.2M105.4 128.3v2.5h-1.3M111.8 137.2v3.8h-5.1M24.1 142.2h12.7M81.3 141h17.8M92.7 158.8h3.8v2.5M104.1 154.9v1.3h-3.8M204.5 158.8h2.5M214.6 158.8h3.8M222.2 146.1h-6.3v12.7M229.9 146.1h6.3v15.2h-2.5M284.5 144.8v-1.3h11.4v15.3h-3.8"/>
<path d="M309.9 154.9v-1.2h-11.5v12.7M90.2 176.5v2.6M203.2 167.6h15.2M204.5 179.1h2.5M214.6 179.1h3.8v10.1h3.8M218.4 163.8v10.2M233.7 176.5h2.5v12.7h-6.3M243.8 176.5h11.5M243.8 161.3h11.5M290.8 176.5h-1.2v6.4M290.8 171.5h-36.8v5M292.1 161.3h3.8v5.1"/>
<path d="M306.1 174h10.1M315 174v8.9M323.8 174h6.4M330.2 176.5h-2.5v3.8M44.4 180.3h10.2v3.9M54.6 191.8v3.8h-10.2M85.1 188h14M85.1 195.6v1.3h5.1M90.2 186.7v2.5M161.3 189.2v3.8h-11.4M298.4 181.6v11.4h1.3M301 181.6v1.3h8.9v10.1h-2.6"/>
<path d="M207 214.6h5.1M212.1 219.7v11.4h19M227.3 217.2h6.4M231.1 217.2v5M241.3 217.2h2.5M299.7 212.1h14M311.1 212.1v10.1h5.1M231.1 229.9v2.5M301 237.5h11.4M316.2 224.8h-3.8v17.8h1.3M316.2 227.3v1.3M370.8 233.7v-5.1h15.3v7.6"/>
<path d="M370.8 238.8h-2.5v2.5M231.1 240v1.3"/>
</g>
<g fill="none" stroke="#000084" stroke-width=".19">
<path d="M141.6 52.7l1.2 1.2M141.6 55.3l1.2 1.2M142.8 52.7l-1.2 1.2M142.8 55.3l-1.2 1.2M151.8 47.7l1.2 1.2M153 47.7l-1.2 1.2M167 57.8l1.2 1.2M168.2 57.8l-1.2 1.2M167 75.6l1.2 1.2M167 68l1.2 1.2M167 60.4l1.2 1.2M167 78.1l1.2 1.2"/>
<path d="M168.2 75.6l-1.2 1.2M168.2 68l-1.2 1.2M168.2 60.4l-1.2 1.2M168.2 78.1l-1.2 1.2M141.6 90.8l1.2 1.2M142.8 90.8l-1.2 1.2M167 88.3l1.2 1.2M167 90.8l1.2 1.2M167 80.7l1.2 1.2M168.2 88.3l-1.2 1.2M168.2 90.8l-1.2 1.2M168.2 80.7l-1.2 1.2"/>
<path d="M266.1 89.6l1.2 1.2M266.1 92.1l1.2 1.2M266.1 87l1.2 1.2M267.3 89.6l-1.2 1.2M267.3 92.1l-1.2 1.2M267.3 87l-1.2 1.2"/>
</g>
<path d="M13.8 15.2h111.9v85.1h-111.9zM128.8 38.1h71.9v89.2h-71.9zM204 38.1h176.2v89.9h-176.2zM20.3 113h99.1v91h-99.1zM193.5 133.4h203.9v117.6h-203.9zM134.6 168.1h48.3v36.9h-48.3z" fill="none" stroke="#0000c2" stroke-width=".19"/>
<path d="M158.9 57h5.5M158.9 59.5h5.5" fill="none" stroke="#006464" stroke-width=".19"/>
<g fill="#009600" stroke="#009600" stroke-width=".19">
<circle cx="94" cy="130.8" r=".46"/>
<circle cx="94" cy="133.4" r=".46"/>
<circle cx="94" cy="141" r=".46"/>
<circle cx="94" cy="138.4" r=".46"/>
<circle cx="94" cy="135.9" r=".46"/>
<circle cx="90.2" cy="188" r=".46"/>
<circle cx="90.2" cy="196.9" r=".46"/>
<circle cx="85.1" cy="74.9" r=".46"/>
<circle cx="92.7" cy="74.9" r=".46"/>
<circle cx="186.7" cy="86.4" r=".46"/>
<circle cx="182.9" cy="83.8" r=".46"/>
<circle cx="182.9" cy="48.3" r=".46"/>
<circle cx="160" cy="48.3" r=".46"/>
<circle cx="24.1" cy="134.6" r=".46"/>
<circle cx="44.4" cy="195.6" r=".46"/>
<circle cx="44.4" cy="180.3" r=".46"/>
<circle cx="105.4" cy="50.8" r=".46"/>
<circle cx="81.3" cy="138.4" r=".46"/>
<circle cx="36.8" cy="142.2" r=".46"/>
<circle cx="81.3" cy="133.4" r=".46"/>
<circle cx="81.3" cy="135.9" r=".46"/>
<circle cx="295.9" cy="143.5" r=".46"/>
<circle cx="311.1" cy="212.1" r=".46"/>
<circle cx="315" cy="174" r=".46"/>
<circle cx="254" cy="176.5" r=".46"/>
<circle cx="236.2" cy="176.5" r=".46"/>
<circle cx="218.4" cy="167.6" r=".46"/>
<circle cx="218.4" cy="179.1" r=".46"/>
<circle cx="248.9" cy="176.5" r=".46"/>
<circle cx="236.2" cy="161.3" r=".46"/>
<circle cx="248.9" cy="161.3" r=".46"/>
<circle cx="231.1" cy="217.2" r=".46"/>
<circle cx="231.1" cy="231.1" r=".46"/>
<circle cx="312.4" cy="237.5" r=".46"/>
<circle cx="215.9" cy="158.8" r=".46"/>
<circle cx="285.7" cy="53.3" r=".46"/>
<circle cx="271.8" cy="53.3" r=".46"/>
</g>
<g font-size="5.1" fill="#0000c2">
<text x="76.4" y="26">Inputs</text>
<text x="144.9" y="113.1">Arduino</text>
<text x="42.1" y="122.5">Power</text>
<text x="148.8" y="121.3">Nano</text>
<text x="268.1" y="125.1">Receiver</text>
<text x="308.8" y="149.2">Amp &amp; Output</text>
<text x="141.1" y="177.1">Display</text>
</g>
<g font-size="2" fill="#0000c2">
<text x="64.6" y="82.5">SEEK</text>
<text x="339.7" y="174">LS+</text>
<text x="339.7" y="179.1">LS-</text>
<text x="320.8" y="217.2">OUT</text>
</g>
<text font-size="2" fill="#840000" x="301" y="277.8">Title: Eurorack ATS-20 by github.com/Fihdi</text>
<g font-size="1.5" fill="#0000c2">
<text x="310.8" y="100.3">I2C Adress</text>
<text x="312.8" y="102.7">Jumper</text>
<text x="263.4" y="159.9">AMP Power Jumper</text>
<text x="264.1" y="209.7">Headphone/Eurorack</text>
<text x="264.2" y="212.1">Left Channel Jumper</text>
<text x="263.6" y="239.6">Right Channel Jumper</text>
<text x="264.4" y="237.2">Headphone/Eurorack</text>
</g>
<g font-size="1.5" fill="#840000">
<text x="300.9" y="273.8">File: ATS-20.kicad_sch</text>
<text x="300.9" y="271.1">Sheet: /</text>
<text x="300.9" y="281.2">Size: A3</text>
<text x="322.9" y="281.2">Date:</text>
<text x="386" y="281.2">Rev:</text>
<text x="300.9" y="284">KiCad E.D.A. 10.0.5</text>
<text x="385.9" y="284">Id: 1/1</text>
</g>
<g font-size="1.3" fill="#840000">
<text x="35" y="12">1</text>
<text x="85" y="12">2</text>
<text x="135" y="12">3</text>
<text x="185" y="12">4</text>
<text x="235" y="12">5</text>
<text x="285" y="12">6</text>
<text x="335" y="12">7</text>
<text x="385" y="12">8</text>
<text x="10.3" y="36">A</text>
<text x="408.3" y="36">A</text>
<text x="29" y="41.1" transform="rotate(-90 29 41.1)">MODE</text>
<text x="45.5" y="38.5" transform="rotate(-90 45.5 38.5)">BP</text>
<text x="60.7" y="38.7" transform="rotate(-90 60.7 38.7)">BM</text>
<text x="72.2" y="51.9">ENCA</text>
<text x="110.6" y="51.9">ENCSW</text>
<text x="72.1" y="56.9">ENCB</text>
<text x="29" y="62.8" transform="rotate(-90 29 62.8)">BW</text>
<text x="46.8" y="64.7" transform="rotate(-90 46.8 64.7)">STEP</text>
<text x="62" y="63.7" transform="rotate(-90 62 63.7)">AGC</text>
<text x="135.6" y="64.6">ENCB</text>
<text x="135.7" y="62">ENCA</text>
<text x="135.4" y="67.1">MODE</text>
<text x="137.9" y="69.6">BW</text>
<text x="138" y="77.3">BP</text>
<text x="169" y="74.7">ENCSW</text>
<text x="331.6" y="76">LOUT</text>
<text x="136" y="82.3">STEP</text>
<text x="137.9" y="79.8">BM</text>
<text x="10.2" y="86">B</text>
<text x="137" y="87.4">AGC</text>
<text x="137.1" y="90">RST</text>
<text x="193.2" y="84.9">SDIO</text>
<text x="193.2" y="87.4">SCLK</text>
<text x="291" y="86.1">GND</text>
<text x="330.3" y="88.7">ROUT</text>
<text x="408.2" y="86">B</text>
<text x="291" y="93.8">SDIO</text>
<text x="261.2" y="98.8">GND</text>
<text x="291" y="101.4">RST</text>
<text x="291" y="96.3">SCLK</text>
<text x="10.2" y="136">C</text>
<text x="408.2" y="136">C</text>
<text x="197.9" y="159.8">ROUT</text>
<text x="256.7" y="162.3">HPR</text>
<text x="198" y="168.7">REF</text>
<text x="256.7" y="177.6">HPL</text>
<text x="10.2" y="186">D</text>
<text x="198.2" y="180.1">LOUT</text>
<text x="408.2" y="186">D</text>
<text x="100.5" y="189">REF</text>
<text x="151.3" y="189">SDIO</text>
<text x="151.3" y="191.6">SCLK</text>
<text x="200.7" y="215.7">LOUT</text>
<text x="301.1" y="215.7">ERL</text>
<text x="301.1" y="210.6">HPL</text>
<text x="315.1" y="213.1">OUT_TIP</text>
<text x="245.2" y="218.2">ERL</text>
<text x="10.3" y="236">E</text>
<text x="302.4" y="236">HPR</text>
<text x="408.3" y="236">E</text>
<text x="315.1" y="243.6">OUT_RING</text>
<text x="10.3" y="286">F</text>
<text x="35" y="287">1</text>
<text x="85" y="287">2</text>
<text x="135" y="287">3</text>
<text x="185" y="287">4</text>
<text x="235" y="287">5</text>
<text x="285" y="287">6</text>
<text x="335" y="287">7</text>
<text x="385" y="287">8</text>
<text x="408.3" y="286">F</text>
</g>
<g font-size="1.3" fill="#006464">
<text x="18.6" y="27">SW_Push</text>
<text x="20.8" y="24.5">SW1</text>
<text x="35.1" y="27">SW_Push</text>
<text x="37.3" y="24.5">SW2</text>
<text x="50.4" y="27">SW_Push</text>
<text x="52.5" y="24.5">SW3</text>
<text x="19.5" y="36.5">GND</text>
<text x="36" y="36.5">GND</text>
<text x="51.3" y="36.5">GND</text>
<text x="158" y="41.6">+5V</text>
<text x="75.9" y="46.7">RotaryEncoder_Switch</text>
<text x="84.3" y="44.1">SW8</text>
<text x="154.8" y="45.7">+3V3</text>
<text x="276.9" y="46.7">Y2</text>
<text x="18.6" y="51.8">SW_Push</text>
<text x="20.8" y="49.2">SW4</text>
<text x="36.4" y="51.8">SW_Push</text>
<text x="38.6" y="49.2">SW5</text>
<text x="51.6" y="51.8">SW_Push</text>
<text x="53.8" y="49.2">SW6</text>
<text x="273" y="49.2">32.768kHz</text>
<text x="70.3" y="59.4">GND</text>
<text x="145.3" y="54.3">TX1</text>
<text x="145.3" y="56.8">RX1</text>
<text x="153.4" y="54.6" transform="rotate(-90 153.4 54.6)">VIN</text>
<text x="158.4" y="55" transform="rotate(-90 158.4 55)">3V3</text>
<text x="158.6" y="59.4">RESET</text>
<text x="161" y="55.4" transform="rotate(-90 161 55.4)">+5V</text>
<text x="264" y="59.1">C9</text>
<text x="288.9" y="59.4">C10</text>
<text x="19.5" y="60.7">GND</text>
<text x="37.3" y="60.7">GND</text>
<text x="52.5" y="60.7">GND</text>
<text x="98.3" y="60.7">GND</text>
<text x="145.3" y="61.9">D2</text>
<text x="145.3" y="64.5">D3</text>
<text x="158.6" y="61.9">RESET</text>
<text x="264" y="61.7">22pF</text>
<text x="288.9" y="61.9">22pF</text>
<text x="305.9" y="65.7">C11</text>
<text x="62.6" y="71.4">AudioJack2</text>
<text x="66.2" y="69">J17</text>
<text x="77.4" y="70.2">R1</text>
<text x="145.3" y="67">D4</text>
<text x="145.3" y="69.5">D5</text>
<text x="159.8" y="69.5">AREF</text>
<text x="176" y="66.7">R101</text>
<text x="176.5" y="69">4k7</text>
<text x="188.4" y="69.8">R102</text>
<text x="189.4" y="67.5">4k7</text>
<text x="269.8" y="68.3">GND</text>
<text x="283.8" y="68.3">GND</text>
<text x="306.3" y="67.5">1u</text>
<text x="76.3" y="72.1">100k</text>
<text x="107.9" y="74.6">Q1</text>
<text x="107.9" y="77.2">BC847</text>
<text x="145.3" y="72.1">D6</text>
<text x="145.3" y="74.6">D7</text>
<text x="145.3" y="77.2">D8</text>
<text x="162.1" y="74.6">A0</text>
<text x="162.1" y="77.2">A1</text>
<text x="276.9" y="77.8">U9</text>
<text x="306.3" y="76.4">1u</text>
<text x="306.5" y="74.6">C1</text>
<text x="316.7" y="77.2">100k</text>
<text x="317.2" y="75.1">RV2</text>
<text x="86.3" y="82.8">100k</text>
<text x="87.6" y="81">R4</text>
<text x="95.2" y="81">D1</text>
<text x="95.2" y="83.5">1N4148</text>
<text x="107.2" y="82.2">GND</text>
<text x="145.3" y="79.7">D9</text>
<text x="145.3" y="82.2">D10</text>
<text x="162.1" y="79.7">A2</text>
<text x="162.1" y="82.2">A3</text>
<text x="269.7" y="83.5">LOUT</text>
<text x="274.7" y="79.7">SI4732</text>
<text x="281.4" y="83.5">ROUT</text>
<text x="294.5" y="82.5">+3V3</text>
<text x="321.8" y="83.5">GND</text>
<text x="73.1" y="86.3">GND</text>
<text x="145.3" y="87.3">MOSI</text>
<text x="145.3" y="89.9">MISO</text>
<text x="157.2" y="84.8">SDA/A4</text>
<text x="157.2" y="87.3">SCL/A5</text>
<text x="162.1" y="89.9">A6</text>
<text x="257.7" y="89.2">C7</text>
<text x="269.7" y="86.1">DCLK</text>
<text x="269.7" y="88.6">INTB</text>
<text x="282.4" y="86.1">GND</text>
<text x="282.7" y="88.6">VDD</text>
<text x="83" y="91.1">GND</text>
<text x="90.6" y="91.1">GND</text>
<text x="145.3" y="92.4">SCK</text>
<text x="162.1" y="92.4">A7</text>
<text x="167" y="93.7">A1</text>
<text x="226.1" y="95.2">J4</text>
<text x="239.5" y="93">SW_SPDT</text>
<text x="241.8" y="90.5">SW7</text>
<text x="257.2" y="91.8">1nF</text>
<text x="269.7" y="91.1">GPO1</text>
<text x="269.7" y="93.7">NC</text>
<text x="281.4" y="91.1">RCLK</text>
<text x="281.9" y="93.7">SDIO</text>
<text x="300.9" y="91.1">+3V3</text>
<text x="306.1" y="93.7">J10</text>
<text x="155.9" y="96" transform="rotate(-90 155.9 96)">GND</text>
<text x="167" y="96.2">Arduino_Nano_Every</text>
<text x="269.7" y="96.2">FMI</text>
<text x="269.7" y="98.8">RFGND</text>
<text x="269.7" y="101.3">AMI</text>
<text x="281.3" y="98.8">SENB</text>
<text x="281.5" y="96.2">SCLK</text>
<text x="282.8" y="101.3">RST</text>
<text x="321.8" y="96.2">GND</text>
<text x="156.7" y="103.8">GND</text>
<text x="256" y="105.5">470nF</text>
<text x="260.3" y="103.2">C8</text>
<text x="305.3" y="102.6">GND</text>
<text x="229.1" y="108.9">GND</text>
<text x="86.4" y="125.4">J1</text>
<text x="98.4" y="125.4">D14</text>
<text x="102.7" y="124.2">-12V</text>
<text x="21.5" y="126.7">+12V</text>
<text x="33.8" y="131.8">L7805</text>
<text x="35.4" y="129.2">U6</text>
<text x="47.5" y="126.7">+5V</text>
<text x="76.8" y="128">Conn_02x05_Odd_Even</text>
<text x="96.5" y="128">1N4148</text>
<text x="27.5" y="137.7">C6</text>
<text x="32" y="135.6">IN</text>
<text x="37.8" y="135.6">OUT</text>
<text x="100.9" y="135.6">D15</text>
<text x="109.1" y="133">+12V</text>
<text x="27.3" y="139.4">10u</text>
<text x="37.8" y="139.5" transform="rotate(-90 37.8 139.5)">GND</text>
<text x="75.4" y="142.2">GND</text>
<text x="99.1" y="138.1">1N4148</text>
<text x="224.9" y="141.4">4k7</text>
<text x="225.1" y="143.5">R8</text>
<text x="293.2" y="140.9">+12V</text>
<text x="38.6" y="144.5">GND</text>
<text x="288.3" y="147.4">C13</text>
<text x="288.3" y="149.9">100u</text>
<text x="92.7" y="151.3">1N4148</text>
<text x="95.2" y="153.9">D2</text>
<text x="101.5" y="150.8">+12V</text>
<text x="209.7" y="154.1">4k7</text>
<text x="221.9" y="154.1">TDA1308</text>
<text x="224" y="151.6">U5B</text>
<text x="63.2" y="157.2">Screw_Terminal_01x02</text>
<text x="82.4" y="159.7">J6</text>
<text x="209.9" y="156.2">R7</text>
<text x="221.1" y="159.7">-</text>
<text x="238.3" y="156.7">C12</text>
<text x="238.7" y="158.4">1u</text>
<text x="282.4" y="157.2">GND</text>
<text x="313.7" y="157.6">C2</text>
<text x="313.7" y="160.1">100u</text>
<text x="98.3" y="163.8">GND</text>
<text x="221.1" y="164.8">+</text>
<text x="224.1" y="167.6">U5A</text>
<text x="250.2" y="166.6">100k</text>
<text x="251.4" y="164.8">R11</text>
<text x="283.2" y="162.3">J15</text>
<text x="300.9" y="167.1">U2</text>
<text x="307.8" y="167.3">GND</text>
<text x="318.7" y="167.3">C5</text>
<text x="88.1" y="172.4">+5V</text>
<text x="221.9" y="170.1">TDA1308</text>
<text x="238.3" y="171.9">C14</text>
<text x="238.7" y="173.7">1u</text>
<text x="250.7" y="171.1">GND</text>
<text x="293.5" y="172.4">+</text>
<text x="299.1" y="169.6">LM386</text>
<text x="317.5" y="169.9">470u</text>
<text x="25.9" y="176.2">+5V</text>
<text x="41.8" y="176.2">+12V</text>
<text x="209.7" y="174.4">4k7</text>
<text x="209.9" y="176.5">R9</text>
<text x="221.1" y="175">+</text>
<text x="293.5" y="177.5">-</text>
<text x="296.9" y="177.7" transform="rotate(-90 296.9 177.7)">GND V+</text>
<text x="346.7" y="174.7">J103</text>
<text x="92.1" y="182.6">R6</text>
<text x="92.2" y="184.9">47k</text>
<text x="145.3" y="185.9">J7</text>
<text x="172.6" y="185.4">+3V3</text>
<text x="221.1" y="180">-</text>
<text x="224.9" y="184.6">4k7</text>
<text x="250.2" y="181.8">100k</text>
<text x="251.4" y="180">R12</text>
<text x="316" y="184.1">100n</text>
<text x="325.6" y="185.1">GND</text>
<text x="28.9" y="191.7" transform="rotate(-90 28.9 191.7)">VSS V+</text>
<text x="29.4" y="187.7">U5C</text>
<text x="29.4" y="190.2">TDA1308</text>
<text x="45.4" y="191.7" transform="rotate(-90 45.4 191.7)">V-</text>
<text x="45.4" y="187.2" transform="rotate(-90 45.4 187.2)">V+</text>
<text x="45.7" y="187.7">U1C</text>
<text x="45.7" y="190.2">TL072</text>
<text x="57.9" y="190.2">C103</text>
<text x="60.4" y="187.7">1u</text>
<text x="76.7" y="191.5">C101</text>
<text x="158.6" y="186.6">+3V3</text>
<text x="166.9" y="191.5">C102</text>
<text x="223.9" y="186.6">R10</text>
<text x="250.7" y="186.4">GND</text>
<text x="287.5" y="187.7">GND</text>
<text x="293.8" y="186.4">GND</text>
<text x="301.6" y="189.6">10u</text>
<text x="302.2" y="187">C3</text>
<text x="318.8" y="186.4">C4</text>
<text x="76.7" y="194">1u</text>
<text x="92.1" y="192.7">R13</text>
<text x="92.2" y="195">47k</text>
<text x="153.1" y="196.5">GND</text>
<text x="166.9" y="194">100n</text>
<text x="177" y="197.8">GND</text>
<text x="312.9" y="195.3">GND</text>
<text x="29.7" y="198.1">GND</text>
<text x="41.8" y="201.4">-12V</text>
<text x="91.9" y="199.1">GND</text>
<text x="217.8" y="208">U1A</text>
<text x="214.7" y="215.6">+</text>
<text x="216.8" y="210.5">TL072</text>
<text x="236.1" y="211.8">R5</text>
<text x="236.2" y="214.3">1k</text>
<text x="290.8" y="213.1">J13</text>
<text x="214.7" y="220.7">-</text>
<text x="232.8" y="227.9">47k</text>
<text x="233" y="225.8">R2</text>
<text x="328.4" y="223.8">J2</text>
<text x="328.4" y="226.4">AudioJack3</text>
<text x="375.5" y="227.5">TL072</text>
<text x="376.4" y="225">U1B</text>
<text x="313.9" y="233.6">GND</text>
<text x="232.8" y="238.1">10k</text>
<text x="233.7" y="235.9">R3</text>
<text x="292.7" y="238.5">J9</text>
<text x="373.5" y="239.7">+</text>
<text x="373.5" y="234.6">-</text>
<text x="232.9" y="243.5">GND</text>
<text x="370" y="243.5">GND</text>
</g>
<g font-size="1.3" fill="#a90000">
<text x="79.2" y="53.2">C</text>
<text x="79.3" y="50.7">A</text>
<text x="91.4" y="50.7">S1</text>
<text x="142.8" y="53.2">1</text>
<text x="152.3" y="50.9" transform="rotate(-90 152.3 50.9)">30</text>
<text x="157.3" y="50.9" transform="rotate(-90 157.3 50.9)">17</text>
<text x="159.9" y="50.9" transform="rotate(-90 159.9 50.9)">27</text>
<text x="79.2" y="55.7">B</text>
<text x="91.4" y="55.7">S2</text>
<text x="142.8" y="55.7">2</text>
<text x="165.6" y="58.3">3</text>
<text x="142.8" y="60.8">5</text>
<text x="142.8" y="63.4">6</text>
<text x="142.8" y="65.9">7</text>
<text x="165" y="60.8">28</text>
<text x="105.3" y="71.9" transform="rotate(-90 105.3 71.9)">3</text>
<text x="142.8" y="68.4">8</text>
<text x="142.8" y="71">9</text>
<text x="165" y="68.4">18</text>
<text x="71.7" y="77.3">S</text>
<text x="71.8" y="74.8">T</text>
<text x="98.3" y="74.8">1</text>
<text x="142.2" y="73.5">10</text>
<text x="142.2" y="76.1">11</text>
<text x="165" y="73.5">19</text>
<text x="165" y="76.1">20</text>
<text x="323.7" y="72.5" transform="rotate(-90 323.7 72.5)">6</text>
<text x="326.9" y="74.8">5</text>
<text x="105.3" y="79.5" transform="rotate(-90 105.3 79.5)">2</text>
<text x="142.2" y="78.6">12</text>
<text x="142.2" y="81.1">13</text>
<text x="165" y="78.6">21</text>
<text x="165" y="81.1">22</text>
<text x="165" y="83.7">23</text>
<text x="267.2" y="82.4">1</text>
<text x="287" y="82.4">16</text>
<text x="323.7" y="78.8" transform="rotate(-90 323.7 78.8)">4</text>
<text x="142.2" y="86.2">14</text>
<text x="142.2" y="88.8">15</text>
<text x="165" y="86.2">24</text>
<text x="165" y="88.8">25</text>
<text x="267.2" y="85">2</text>
<text x="267.2" y="87.5">3</text>
<text x="287" y="87.5">14</text>
<text x="287" y="85">15</text>
<text x="323.7" y="85.2" transform="rotate(-90 323.7 85.2)">3</text>
<text x="326.9" y="87.5">2</text>
<text x="142.2" y="91.3">16</text>
<text x="165" y="91.3">26</text>
<text x="246.9" y="95.1">1</text>
<text x="267.2" y="90">4</text>
<text x="267.2" y="92.6">5</text>
<text x="267.2" y="95.1">6</text>
<text x="287" y="95.1">11</text>
<text x="287" y="92.6">12</text>
<text x="287" y="90">13</text>
<text x="304.7" y="95.1">3</text>
<text x="323.7" y="91.5" transform="rotate(-90 323.7 91.5)">1</text>
<text x="154.8" y="98.5" transform="rotate(-90 154.8 98.5)">4</text>
<text x="230.4" y="97.7">1</text>
<text x="239.3" y="97.7">2</text>
<text x="246.9" y="100.2">3</text>
<text x="267.2" y="97.7">7</text>
<text x="267.2" y="100.2">8</text>
<text x="287" y="97.7">10</text>
<text x="287.6" y="100.2">9</text>
<text x="304.7" y="100.2">1</text>
<text x="304.7" y="97.7">2</text>
<text x="227.2" y="102.3" transform="rotate(-90 227.2 102.3)">2</text>
<text x="82.5" y="130.7">1</text>
<text x="91.3" y="130.7">2</text>
<text x="29.7" y="134.5">1</text>
<text x="42.4" y="134.5">3</text>
<text x="82.5" y="133.2">3</text>
<text x="82.5" y="135.8">5</text>
<text x="91.3" y="133.2">4</text>
<text x="91.3" y="135.8">6</text>
<text x="36.7" y="141.7" transform="rotate(-90 36.7 141.7)">2</text>
<text x="82.5" y="138.3">7</text>
<text x="82.5" y="140.8">9</text>
<text x="90.7" y="140.8">10</text>
<text x="91.3" y="138.3">8</text>
<text x="90.1" y="158.6">1</text>
<text x="90.1" y="156.1">2</text>
<text x="219" y="158.6">6</text>
<text x="231.7" y="161.2">7</text>
<text x="289.5" y="158.6">1</text>
<text x="289.5" y="161.2">2</text>
<text x="219" y="163.7">5</text>
<text x="289.5" y="163.7">3</text>
<text x="219" y="173.9">3</text>
<text x="291.4" y="171.3">3</text>
<text x="295.8" y="169" transform="rotate(-90 295.8 169)">6</text>
<text x="298.3" y="169.6" transform="rotate(-90 298.3 169.6)">7</text>
<text x="304.1" y="173.9">5</text>
<text x="331.4" y="173.9">1</text>
<text x="219" y="178.9">2</text>
<text x="231.7" y="176.4">1</text>
<text x="291.4" y="176.4">2</text>
<text x="298.3" y="179.8" transform="rotate(-90 298.3 179.8)">1</text>
<text x="300.9" y="179.2" transform="rotate(-90 300.9 179.2)">8</text>
<text x="331.4" y="176.4">2</text>
<text x="27.8" y="183" transform="rotate(-90 27.8 183)">8</text>
<text x="44.3" y="183" transform="rotate(-90 44.3 183)">8</text>
<text x="295.8" y="180.4" transform="rotate(-90 295.8 180.4)">4</text>
<text x="147.2" y="190.4">3</text>
<text x="147.2" y="187.8">4</text>
<text x="27.8" y="194.4" transform="rotate(-90 27.8 194.4)">4</text>
<text x="44.3" y="194.4" transform="rotate(-90 44.3 194.4)">4</text>
<text x="147.2" y="195.4">1</text>
<text x="147.2" y="192.9">2</text>
<text x="297.1" y="209.4">1</text>
<text x="212.6" y="214.5">3</text>
<text x="297.1" y="212">2</text>
<text x="297.1" y="214.5">3</text>
<text x="212.6" y="219.6">2</text>
<text x="225.3" y="217">1</text>
<text x="316.7" y="224.7">R</text>
<text x="316.8" y="227.2">S</text>
<text x="316.9" y="222.1">T</text>
<text x="371.4" y="233.5">6</text>
<text x="298.4" y="234.8">1</text>
<text x="298.4" y="237.4">2</text>
<text x="298.4" y="239.9">3</text>
<text x="371.4" y="238.6">5</text>
<text x="384.1" y="236.1">7</text>
</g>
<g font-size=".5" fill="#006464">
<text x="298.8" y="176.4" transform="rotate(-90 298.8 176.4)">GAINBYPASS</text>
<text x="301.4" y="175.1" transform="rotate(-90 301.4 175.1)">GAIN</text>
</g>
</svg>
